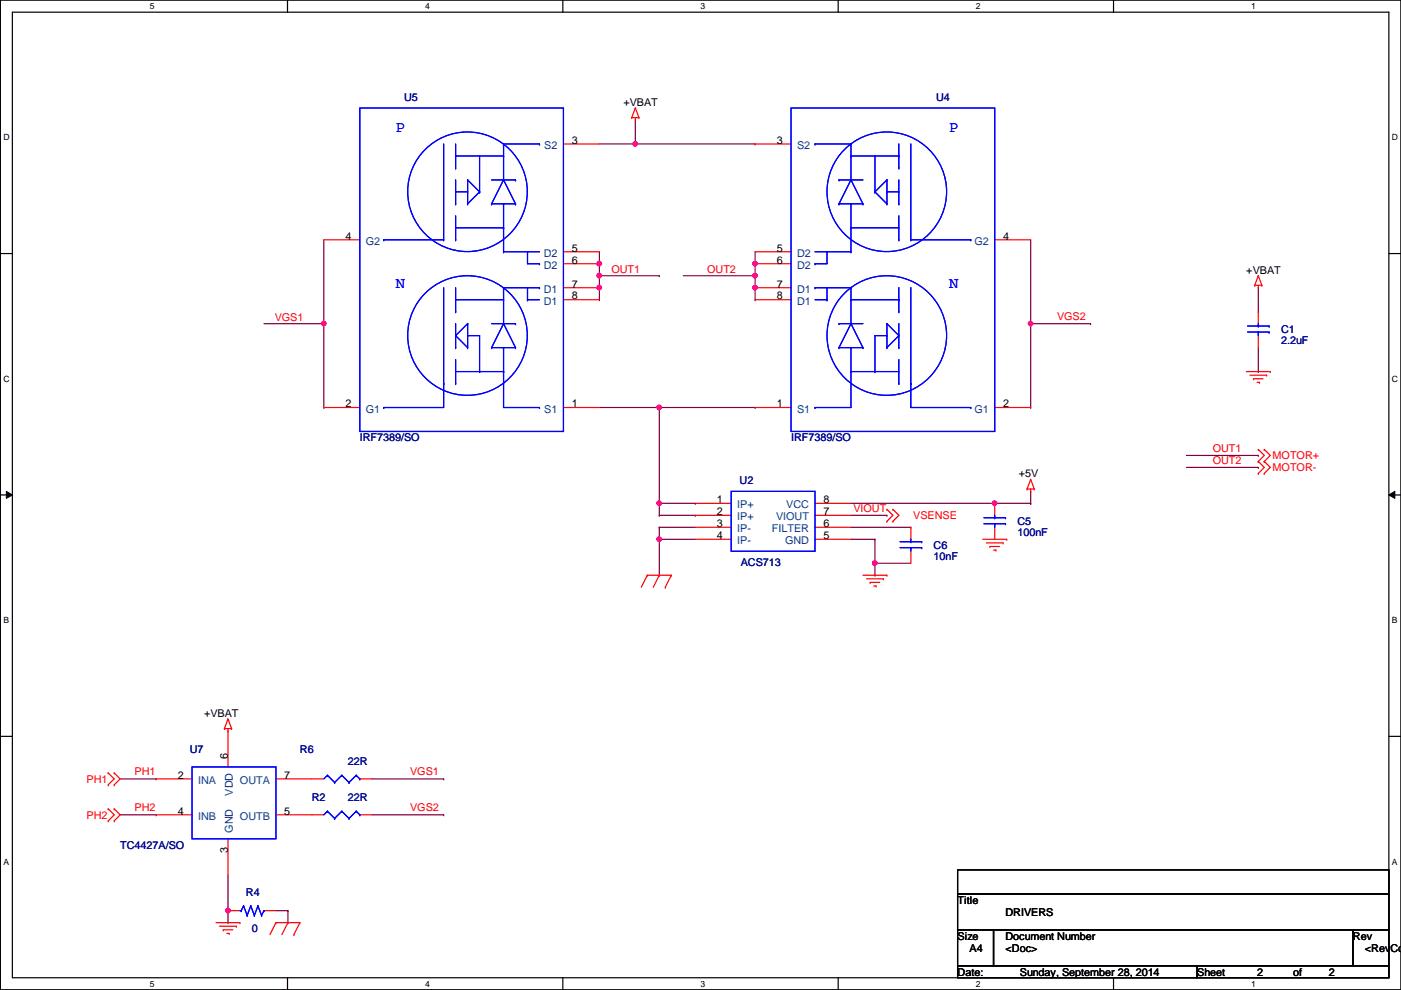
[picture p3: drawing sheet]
<svg xmlns="http://www.w3.org/2000/svg" width="297mm" height="210mm" viewBox="0 0 297 210" stroke-linecap="round" stroke-linejoin="round" font-family="sans-serif">
<path d="M.1 0h296.9v209.8h-296.9zM2.6 2.6h291.9v204.7h-291.9z" fill="none" stroke="#000" stroke-width=".25"/>
<g fill="#fff">
<path d="M31.8 .3h1v2h-1z"/>
<path d="M31.8 207.6h1v1.9h-1z"/>
</g>
<path d="M61 0v2.6M61 207.3v2.5" fill="none" stroke="#000" stroke-width=".25"/>
<g fill="#fff">
<path d="M90.1 .3h1v2h-1z"/>
<path d="M90.1 207.6h1v1.9h-1z"/>
</g>
<path d="M119.3 0v2.6M119.3 207.3v2.5" fill="none" stroke="#000" stroke-width=".25"/>
<g fill="#fff">
<path d="M148.5 .3h1v2h-1z"/>
<path d="M148.5 207.6h1v1.9h-1z"/>
</g>
<path d="M177.7 0v2.6M177.7 207.3v2.5" fill="none" stroke="#000" stroke-width=".25"/>
<g fill="#fff">
<path d="M206.9 .3h1v2h-1z"/>
<path d="M206.9 207.6h1v1.9h-1z"/>
</g>
<path d="M236.1 0v2.6M236.1 207.3v2.5" fill="none" stroke="#000" stroke-width=".25"/>
<g fill="#fff">
<path d="M265.3 .3h.9v2h-.9z"/>
<path d="M265.3 207.6h.9v1.9h-.9z"/>
<path d="M.7 28.2h1.3v1.9h-1.3z"/>
<path d="M295.1 28.2h1.3v1.9h-1.3z"/>
<path d="M.7 79.3h1.3v2h-1.3z"/>
<path d="M295.1 79.3h1.3v2h-1.3z"/>
</g>
<path d="M.1 53.8h2.5M294.5 53.8h2.5" fill="none" stroke="#000" stroke-width=".25"/>
<g fill="#fff">
<path d="M.7 130.5h1.2v2h-1.2z"/>
<path d="M295.1 130.5h1.2v2h-1.2z"/>
</g>
<path d="M.1 104.9h2.5M294.5 104.9h2.5" fill="none" stroke="#000" stroke-width=".25"/>
<path d="M1.4 104.2l1.2 .7-1.2 .8zM294.5 104.9l1.2-.7v1.5z" fill="#000"/>
<path d="M1.4 104.2l1.2 .7-1.2 .8zM294.5 104.9l1.2-.7v1.5z" fill="none" stroke="#000" stroke-width=".21"/>
<g fill="#fff">
<path d="M.7 181.7h1.2v2h-1.2z"/>
<path d="M295.1 181.7h1.2v2h-1.2z"/>
</g>
<path d="M.1 156.1h2.5M294.5 156.1h2.5" fill="none" stroke="#000" stroke-width=".25"/>
<path d="M127.1 55.9h.1M127.1 53.4v2.5M266.8 78.8h.1M266.8 73.7v5.1" fill="none" stroke="#800040" stroke-width=".25"/>
<circle cx="127.1" cy="55.9" r=".49" fill="#f0f"/>
<circle cx="127.1" cy="55.9" r=".49" fill="none" stroke="#f0f" stroke-width=".25"/>
<path d="M218.5 50.8v35.6M160.1 63.5h.1M160.1 61v2.5M218.5 68.6h.1M218.5 86.4h.1M251.5 99.1h15.3M266.8 99.1h.1M25.5 165.1h7.6M33.1 165.1h.1" fill="none" stroke="#800040" stroke-width=".25"/>
<circle cx="218.5" cy="68.6" r=".49" fill="#f0f"/>
<circle cx="218.5" cy="68.6" r=".49" fill="none" stroke="#f0f" stroke-width=".25"/>
<path d="M160.1 58.5v2.5M68.7 68.6v17.8M160.1 61h.1M68.7 86.4h.1M78.8 165.1h15.3M94.1 165.1h.1" fill="none" stroke="#800040" stroke-width=".25"/>
<circle cx="160.1" cy="61" r=".49" fill="#f0f"/>
<circle cx="160.1" cy="61" r=".49" fill="none" stroke="#f0f" stroke-width=".25"/>
<path d="M68.7 50.8v17.8M68.7 68.6h.1" fill="none" stroke="#800040" stroke-width=".25"/>
<circle cx="68.6" cy="68.6" r=".49" fill="#f0f"/>
<circle cx="68.6" cy="68.6" r=".49" fill="none" stroke="#f0f" stroke-width=".25"/>
<path d="M127.1 58.5h12.7M139.8 58.5h.1M144.9 58.5h15.2M160.1 58.5h.1M160.1 55.9v2.6M56 68.6h12.7M68.7 68.6h.1M218.5 68.6h12.7M231.2 68.6h.1" fill="none" stroke="#800040" stroke-width=".25"/>
<circle cx="160.1" cy="58.4" r=".49" fill="#f0f"/>
<circle cx="160.1" cy="58.4" r=".49" fill="none" stroke="#f0f" stroke-width=".25"/>
<path d="M127.1 30.5h7.6M134.7 30.5h.1" fill="none" stroke="#800040" stroke-width=".25"/>
<circle cx="134.7" cy="30.5" r=".49" fill="#f0f"/>
<circle cx="134.7" cy="30.5" r=".49" fill="none" stroke="#f0f" stroke-width=".25"/>
<path d="M134.7 30.5h.1M134.7 25.4v5.1M160.1 55.9h.1M160.1 53.4v2.5" fill="none" stroke="#800040" stroke-width=".25"/>
<circle cx="160.1" cy="55.9" r=".49" fill="#f0f"/>
<circle cx="160.1" cy="55.9" r=".49" fill="none" stroke="#f0f" stroke-width=".25"/>
<path d="M127.1 58.5v5M127.1 63.5h.1M127.1 61h.1M266.8 66.1h.1M266.8 61v5.1" fill="none" stroke="#800040" stroke-width=".25"/>
<circle cx="127.1" cy="61" r=".49" fill="#f0f"/>
<circle cx="127.1" cy="61" r=".49" fill="none" stroke="#f0f" stroke-width=".25"/>
<path d="M127.1 86.4h12.7M139.8 86.4h.1" fill="none" stroke="#800040" stroke-width=".25"/>
<circle cx="139.8" cy="86.4" r=".49" fill="#f0f"/>
<circle cx="139.8" cy="86.4" r=".49" fill="none" stroke="#f0f" stroke-width=".25"/>
<path d="M134.7 30.5h25.4M160.1 30.5h.1M127.1 58.5h.1M127.1 55.9v2.6" fill="none" stroke="#800040" stroke-width=".25"/>
<circle cx="127.1" cy="58.4" r=".49" fill="#f0f"/>
<circle cx="127.1" cy="58.4" r=".49" fill="none" stroke="#f0f" stroke-width=".25"/>
<path d="M139.8 86.4v20.3M251.5 96.6h15.3M266.8 96.6h.1M139.8 106.7h.1M25.5 172.8h7.6M33.1 172.8h.1M78.8 172.8h15.3M94.1 172.8h.1" fill="none" stroke="#800040" stroke-width=".25"/>
<circle cx="139.8" cy="106.7" r=".49" fill="#f0f"/>
<circle cx="139.8" cy="106.7" r=".49" fill="none" stroke="#f0f" stroke-width=".25"/>
<path d="M139.8 86.4h20.3M160.1 86.4h.1M139.8 109.3h.1M139.8 111.8h.1M139.8 114.3h.1M139.8 109.3h7.6M139.8 111.8v2.5M139.8 111.8h7.6M147.4 106.7h.1M147.4 109.3h.1M147.4 106.7h-7.6v2.6" fill="none" stroke="#800040" stroke-width=".25"/>
<circle cx="139.8" cy="114.3" r=".49" fill="#f0f"/>
<circle cx="139.8" cy="114.3" r=".49" fill="none" stroke="#f0f" stroke-width=".25"/>
<path d="M139.8 114.3h.1M139.8 114.3h7.6M139.8 114.3v7.7M180.4 109.3h7.6M180.4 106.7h30.5M188 109.3h.1M210.9 106.7h.1M139.8 122h.1" fill="none" stroke="#800040" stroke-width=".25"/>
<circle cx="210.9" cy="106.7" r=".49" fill="#f0f"/>
<circle cx="210.9" cy="106.7" r=".49" fill="none" stroke="#f0f" stroke-width=".25"/>
<path d="M180.4 114.3h5.1M185.5 114.3h.1M185.5 119.4h.1M185.5 114.3v5.1M185.5 119.4h7.6M210.9 106.7h7.6M218.5 106.7h.1M218.5 104.2v2.5" fill="none" stroke="#800040" stroke-width=".25"/>
<circle cx="185.5" cy="119.4" r=".49" fill="#f0f"/>
<circle cx="185.5" cy="119.4" r=".49" fill="none" stroke="#f0f" stroke-width=".25"/>
<path d="M180.4 111.8h12.7M185.5 119.4v2.6M193.1 111.8h.1M185.5 122h.1M48.3 193.1h.1M48.3 185.5v7.6" fill="none" stroke="#800040" stroke-width=".25"/>
<circle cx="48.3" cy="193.1" r=".49" fill="#f0f"/>
<circle cx="48.3" cy="193.1" r=".49" fill="none" stroke="#f0f" stroke-width=".25"/>
<path d="M48.3 195.6h.1M48.3 193.1v2.5M58.5 193.1h2.5M61 193.1h.1M61 195.6h.1M61 193.1v2.5" fill="none" stroke="#800040" stroke-width=".25"/>
<g fill="none" stroke="#f00" stroke-width=".25">
<path d="M119.5 30.5h7.6M133.9 24.9h.1M133.9 24.9h1.6M134.7 25.4h.1M134.7 22.9h.1M134.7 24.9v.5M134.7 22.9l-.8 2M134.7 22.9l.8 2M135.5 24.9h.1M160.1 30.5h7.6M68.7 50.8h7.6M119.5 53.4h7.6"/>
<path d="M119.5 55.9h7.6M160.1 53.4h7.6M160.1 55.9h7.6M210.9 50.8h7.6M266.8 58.5h.1M266.8 58.5l-.8 2M266.8 58.5l.7 2M119.5 63.5h7.6M119.5 61h7.6M160.1 63.5h7.6M160.1 61h7.6M264.2 78.8h5.1"/>
<path d="M265 79.5h3.6M266 60.5h.1M266 60.5h1.5M266.8 61h.1M266.8 60.5v.5M266.8 66.1v2.5M266.8 71.2v2.5M267.5 60.5h.1M268.6 79.5h.1M269.3 78.8h.1M68.7 86.4h7.6M119.5 86.4h7.6"/>
<path d="M160.1 86.4h7.6M210.9 86.4h7.6M265.8 80.3h.1M265.8 80.3h2M266.5 81.1h.5M266.8 97.8h.1M266.8 95.3h.1M266.8 95.3l1.3 1.3-1.3 1.2M266.8 97.8l1.3 1.3-1.3 1.3M267 81.1h.1M268.1 97.8h.1M268.1 95.3h.1"/>
<path d="M268.1 95.3l1.2 1.3-1.2 1.2M268.1 97.8l1.2 1.3-1.2 1.3M147.4 114.3h7.6M147.4 106.7h7.6M147.4 109.3h7.6M147.4 111.8h7.6M172.8 114.3h7.6M172.8 106.7h7.6M172.8 109.3h7.6M172.8 111.8h7.6M188 108h.1M188 110.5h.1"/>
<path d="M188 108l1.3 1.3-1.3 1.2M189.3 108h.1M189.3 110.5h.1M189.3 108l1.3 1.3-1.3 1.2M193.1 111.8v2.5M193.1 116.9v2.5M208.4 114.3h5M209.1 115.1h3.6M209.9 115.9h.1M209.9 115.9h2M210.6 116.6h.6M210.9 106.7v2.6"/>
<path d="M210.9 111.8v2.5M211.2 116.6h.1M212.7 115.1h.1M213.4 114.3h.1M217.8 103.7h.1M217.8 103.7h1.5M218.5 104.2h.1M218.5 101.6h.1M218.5 103.7v.5M218.5 101.6l-.7 2.1M218.5 101.6l.8 2.1M219.3 103.7h.1"/>
<path d="M266.8 100.4h.1M268.1 100.4h.1M137.2 122h.1M137.2 122h5.1M137.2 122l-1.2 2.5M139.8 122h.1M139.8 122l-1.3 2.5M141.1 124.5h.1M142.3 122h.1M142.3 122l-1.2 2.5M183 122h5M183.7 122.7h3.6"/>
<path d="M184.5 123.5h.1M184.5 123.5h2M185.2 124.2h.6M185.8 124.2h.1M187.3 122.7h.1M188 122h.1M47.6 154.5h.1M47.6 154.5h1.5M48.3 155h.1M48.3 152.4h.1M48.3 154.5v8.1M48.3 152.4l-.7 2.1"/>
<path d="M48.3 152.4l.8 2.1M49.1 154.5h.1M22.9 171.5h.1M22.9 174h.1M22.9 163.9h.1M22.9 166.4h.1M22.9 171.5l1.3 1.3-1.3 1.2M22.9 163.9l1.3 1.2-1.3 1.3M24.2 174h.1M24.2 171.5h.1M24.2 166.4h.1M24.2 163.9h.1"/>
<path d="M24.2 171.5l1.3 1.3-1.3 1.2M24.2 163.9l1.3 1.2-1.3 1.3M33.1 165.1h7.6M33.1 172.8h7.6M48.3 177.8v7.7M58.5 165.1h10.2M58.5 172.8h10.2M76.3 165.1h2.5M76.3 172.8h2.5M45.8 195.6h5.1M46.6 196.4h3.5M47.3 197.1h.1"/>
<path d="M47.3 197.1h2.1M48.1 197.9h.5M48.3 193.1h2.6M48.6 197.9h.1M50.1 196.4h.1M50.9 195.6h.1M56 193.1h2.5M58.5 195.6h.1M58.5 195.6h5.1M58.5 195.6l-1.3 2.6M61 195.6h.1M61 195.6l-1.2 2.6"/>
<path d="M62.3 198.2h.1M63.6 195.6h.1M63.6 195.6l-1.3 2.6"/>
</g>
<path d="M203 184.4h91.5v5.1h-91.5zM203 189.5h91.5v7.6h-91.5zM203 197.1h7.6v7.7h-7.6zM210.6 197.1h76.2v7.7h-76.2zM286.8 197.1h7.7v7.7h-7.7zM203 204.8h50.8v2.5h-50.8zM253.8 204.8h40.7v2.5h-40.7z" fill="none" stroke="#000" stroke-width=".25"/>
<g fill="none" stroke="#00f" stroke-width=".25">
<path d="M76.3 22.9h43.2v68.6h-43.2zM94.1 30.5v20.3M96.6 35.6h.1M96.6 33.1h.1M96.6 33.1h10.2M96.6 30.5v5.1M96.6 38.1v5.1M99.1 38.1h.1M99.1 38.1v5.1M99.1 38.1l2.6 2.6M101.7 33.1v7.6M104.2 38.1h5.1"/>
<path d="M106.8 38.1h.1M106.8 33.1h.1M106.8 30.5h.1M106.8 30.5h7.6M106.8 38.1l-2.6 5.1M106.8 38.1l2.5 5.1M106.8 30.5v7.6M109.3 38.1h.1M114.4 30.5h.1M167.7 22.9h43.2v68.6h-43.2zM172.8 30.5h.1M172.8 30.5h7.6"/>
<path d="M177.9 38.1h.1M177.9 38.1h5.1M180.4 38.1h.1M180.4 33.1h.1M180.4 30.5h.1M180.4 38.1l2.6 5.1M180.4 38.1l-2.5 5.1M180.4 30.5v7.6M180.4 33.1h10.2M185.5 33.1v7.6M188 38.1h.1M188 38.1v5.1"/>
<path d="M188 38.1l-2.5 2.6M190.6 35.6h.1M190.6 33.1h.1M190.6 30.5v5.1M190.6 38.1v5.1M193.1 30.5v20.3M81.4 50.8h.1M81.4 50.8h12.7M94.1 50.8h.1M96.6 43.2h.1M96.6 50.8h.1M96.6 48.3h10.2"/>
<path d="M96.6 40.7h2.5M96.6 45.8v5M99.1 40.7h.1M99.1 43.2h.1M101.7 40.7h.1M101.7 40.7l-2.6 2.5M104.2 43.2h.1M104.2 43.2h5.1M106.8 48.3h.1M106.8 43.2h.1M106.8 53.4h.1M106.8 53.4h7.6"/>
<path d="M106.8 43.2v10.2M109.3 43.2h.1M111.8 53.4h.1M111.8 53.4v2.5h2.6M114.4 55.9h.1M172.8 55.9h.1M172.8 53.4h7.6M175.3 53.4h.1M175.3 53.4v2.5h-2.5M177.9 43.2h.1M177.9 43.2h5.1M180.4 48.3h.1"/>
<path d="M180.4 43.2h.1M180.4 53.4h.1M180.4 48.3h10.2M180.4 43.2v10.2M183 43.2h.1M185.5 40.7h.1M185.5 40.7l2.5 2.5M188 40.7h.1M188 43.2h.1M188 40.7h2.6M190.6 43.2h.1M190.6 50.8h.1"/>
<path d="M190.6 45.8v5M193.1 50.8h.1M193.1 50.8h12.7M205.8 50.8h.1M94.1 61v25.4h-12.7M96.6 63.5h.1M96.6 73.7h.1M96.6 66.1h.1M96.6 63.5h10.2M96.6 78.8h10.2M96.6 61v5.1M96.6 68.6v5.1"/>
<path d="M96.6 76.2v5.1M99.1 73.7h.1M99.1 68.6h.1M99.1 71.2h.1M99.1 71.2h2.6v7.6M99.1 68.6v5.1M99.1 68.6l-2.5 2.6 2.5 2.5M101.7 78.8h.1M104.2 73.7h.1M104.2 73.7h5.1M104.2 68.6h5.1M106.8 78.8h.1"/>
<path d="M106.8 73.7h.1M106.8 63.5h.1M106.8 61h.1M106.8 68.6h.1M106.8 73.7v12.7h7.6M106.8 61h7.6M106.8 61v7.6M106.8 68.6l-2.6 5.1M106.8 68.6l2.5 5.1M109.3 73.7h.1M109.3 68.6h.1M111.8 63.5h.1"/>
<path d="M111.8 63.5h2.6M111.8 61v2.5M114.4 61h.1M172.8 61h.1M172.8 63.5h2.5M172.8 61h7.6M175.3 63.5h.1M175.3 61v2.5M177.9 73.7h.1M177.9 68.6h.1M177.9 73.7h5.1M177.9 68.6h5.1"/>
<path d="M180.4 78.8h.1M180.4 73.7h.1M180.4 63.5h.1M180.4 61h.1M180.4 68.6h.1M180.4 61v7.6M180.4 73.7v12.7h-7.6M180.4 63.5h10.2M180.4 68.6l2.6 5.1M180.4 78.8h10.2M180.4 68.6l-2.5 5.1M183 73.7h.1"/>
<path d="M185.5 78.8h.1M188 73.7h.1M188 68.6h.1M188 71.2h.1M188 71.2h-2.5v7.6M188 68.6v5.1M188 68.6l2.6 2.6-2.6 2.5M190.6 63.5h.1M190.6 73.7h.1M190.6 66.1h.1M190.6 61v5.1M190.6 68.6v5.1"/>
<path d="M190.6 76.2v5.1M193.1 61v25.4h12.7M264.5 70.4h4.6M264.5 69.1h4.6M266.8 69.1h.1M266.8 70.4h.1M266.8 68.6v.5M266.8 70.4v.8M269.1 70.4h.1M269.1 69.1h.1M81.4 86.4h.1M94.1 81.3h.1"/>
<path d="M96.6 81.3h.1M114.4 86.4h.1M172.8 86.4h.1M190.6 81.3h.1M193.1 81.3h.1M205.8 86.4h.1M155 104.2h17.8v12.7h-17.8zM190.8 116.1h4.6M190.8 114.9h4.6M193.1 114.9h.1M193.1 116.1h.1M193.1 114.3v.6"/>
<path d="M193.1 116.1v.8M195.4 116.1h.1M195.4 114.9h.1M208.6 111h4.6M208.6 109.8h4.6M210.9 109.8h.1M210.9 111h.1M210.9 109.3v.5M210.9 111v.8M213.2 111h.1M213.2 109.8h.1M40.7 162.6h17.8v15.2h-17.8z"/>
<path d="M69.4 172h.1M69.4 164.4h.1M69.4 172l-.7 .8M69.4 172l1.5 1.5M69.4 164.4l-.7 .7M69.4 164.4l1.5 1.5M70.9 173.5h.1M70.9 165.9h.1M72.5 172h.1M72.5 164.4h.1M72.5 172l-1.6 1.5M72.5 172l1.5 1.5"/>
<path d="M72.5 164.4l-1.6 1.5M72.5 164.4l1.5 1.5M74 173.5h.1M74 165.9h.1M75.5 172h.1M75.5 164.4h.1M75.5 172l-1.5 1.5M75.5 172l.8 .8M75.5 164.4l-1.5 1.5M75.5 164.4l.8 .7M76.3 172.8h.1M76.3 165.1h.1"/>
<path d="M50.9 193.1h.2M51.1 193.1h.1M51.6 192.1h.1M51.6 192.1l-.5 1M51.6 192.1l.8 2M52.4 194.1h.1M53.2 192.1h.1M53.2 192.1l-.8 2M53.2 192.1l.7 2M53.9 194.1h.1M54.7 192.1h.1M54.7 192.1l-.8 2"/>
<path d="M54.7 192.1l.8 2M55.5 194.1h.1M56 193.1h.1M56 193.1l-.5 1"/>
<circle cx="99.1" cy="40.7" r="12.7"/>
<circle cx="188" cy="40.7" r="12.7"/>
<circle cx="99.1" cy="71.1" r="12.7"/>
<circle cx="188" cy="71.1" r="12.7"/>
</g>
<circle cx="127.1" cy="55.9" r=".49" fill="#f0f"/>
<circle cx="127.1" cy="55.9" r=".49" fill="none" stroke="#f0f" stroke-width=".25"/>
<circle cx="218.5" cy="68.6" r=".49" fill="#f0f"/>
<circle cx="218.5" cy="68.6" r=".49" fill="none" stroke="#f0f" stroke-width=".25"/>
<circle cx="160.1" cy="61" r=".49" fill="#f0f"/>
<circle cx="160.1" cy="61" r=".49" fill="none" stroke="#f0f" stroke-width=".25"/>
<circle cx="68.6" cy="68.6" r=".49" fill="#f0f"/>
<circle cx="68.6" cy="68.6" r=".49" fill="none" stroke="#f0f" stroke-width=".25"/>
<circle cx="160.1" cy="58.4" r=".49" fill="#f0f"/>
<circle cx="160.1" cy="58.4" r=".49" fill="none" stroke="#f0f" stroke-width=".25"/>
<circle cx="134.7" cy="30.5" r=".49" fill="#f0f"/>
<circle cx="134.7" cy="30.5" r=".49" fill="none" stroke="#f0f" stroke-width=".25"/>
<circle cx="160.1" cy="55.9" r=".49" fill="#f0f"/>
<circle cx="160.1" cy="55.9" r=".49" fill="none" stroke="#f0f" stroke-width=".25"/>
<circle cx="127.1" cy="61" r=".49" fill="#f0f"/>
<circle cx="127.1" cy="61" r=".49" fill="none" stroke="#f0f" stroke-width=".25"/>
<circle cx="139.8" cy="86.4" r=".49" fill="#f0f"/>
<circle cx="139.8" cy="86.4" r=".49" fill="none" stroke="#f0f" stroke-width=".25"/>
<circle cx="127.1" cy="58.4" r=".49" fill="#f0f"/>
<circle cx="127.1" cy="58.4" r=".49" fill="none" stroke="#f0f" stroke-width=".25"/>
<circle cx="139.8" cy="106.7" r=".49" fill="#f0f"/>
<circle cx="139.8" cy="106.7" r=".49" fill="none" stroke="#f0f" stroke-width=".25"/>
<circle cx="139.8" cy="114.3" r=".49" fill="#f0f"/>
<circle cx="139.8" cy="114.3" r=".49" fill="none" stroke="#f0f" stroke-width=".25"/>
<circle cx="210.9" cy="106.7" r=".49" fill="#f0f"/>
<circle cx="210.9" cy="106.7" r=".49" fill="none" stroke="#f0f" stroke-width=".25"/>
<circle cx="185.5" cy="119.4" r=".49" fill="#f0f"/>
<circle cx="185.5" cy="119.4" r=".49" fill="none" stroke="#f0f" stroke-width=".25"/>
<circle cx="48.3" cy="193.1" r=".49" fill="#f0f"/>
<circle cx="48.3" cy="193.1" r=".49" fill="none" stroke="#f0f" stroke-width=".25"/>
<g font-size="3.3" fill="#00f">
<text x="83.9" y="28.1">P</text>
<text x="201.2" y="28.1">P</text>
<text x="83.9" y="61.1">N</text>
<text x="201.2" y="61.1">N</text>
</g>
<g font-size="2.3" fill="#000080">
<text x="85.7" y="21.4">U5</text>
<text x="198.5" y="21.4">U4</text>
<text x="271.6" y="70.7">C1</text>
<text x="271.6" y="73">2.2uF</text>
<text x="76.3" y="93.6">IRF7389/SO</text>
<text x="167.7" y="93.6">IRF7389/SO</text>
<text x="156.8" y="102.7">U2</text>
<text x="215.7" y="111.3">C5</text>
<text x="215.7" y="113.6">100nF</text>
<text x="157.1" y="120">ACS713</text>
<text x="197.9" y="116.4">C6</text>
<text x="197.9" y="118.7">10nF</text>
<text x="40.2" y="159.6">U7</text>
<text x="63.6" y="159.6">R6</text>
<text x="73.7" y="162.1">22R</text>
<text x="66.1" y="169.8">R2</text>
<text x="73.7" y="169.8">22R</text>
<text x="25.5" y="179.9">TC4427A/SO</text>
<text x="52.2" y="190.1">R4</text>
<text x="53.4" y="197.7">0</text>
</g>
<g font-size="2.3">
<text x="132.2" y="22.4">+VBAT</text>
<text x="121.2" y="30.5">3</text>
<text x="164.7" y="30.5">3</text>
<text x="73.2" y="50.8">4</text>
<text x="121.2" y="53.3">5</text>
<text x="164.7" y="53.3">5</text>
<text x="212.7" y="50.8">4</text>
<text x="121.2" y="55.9">6</text>
<text x="164.7" y="55.9">6</text>
<text x="264.2" y="58">+VBAT</text>
<text x="121.2" y="63.5">8</text>
<text x="121.2" y="61">7</text>
<text x="164.7" y="63.5">8</text>
<text x="164.7" y="61">7</text>
<text x="73.2" y="86.4">2</text>
<text x="121.2" y="86.4">1</text>
<text x="164.7" y="86.4">1</text>
<text x="212.7" y="86.4">2</text>
<text x="216" y="101.2">+5V</text>
<text x="152" y="106.7">1</text>
<text x="174.6" y="106.7">8</text>
<text x="152" y="109.2">2</text>
<text x="152" y="111.8">3</text>
<text x="174.6" y="111.8">6</text>
<text x="174.6" y="109.2">7</text>
<text x="152" y="114.3">4</text>
<text x="174.6" y="114.3">5</text>
<text x="43.3" y="152">+VBAT</text>
<text x="48.3" y="160.8" transform="rotate(-90 48.3 160.8)">6</text>
<text x="37.7" y="165.1">2</text>
<text x="60.3" y="165.1">7</text>
<text x="37.7" y="172.7">4</text>
<text x="60.3" y="172.7">5</text>
<text x="48.3" y="180.9" transform="rotate(-90 48.3 180.9)">3</text>
<text x="203" y="191.6">Title</text>
<text x="213.2" y="194.1">DRIVERS</text>
<text x="203" y="199.2">Size</text>
<text x="205.6" y="201.8">A4</text>
<text x="213.2" y="199.2">Document Number</text>
<text x="213.2" y="201.8">&lt;Doc&gt;</text>
<text x="286.8" y="199.2">Rev</text>
<text x="289.4" y="201.8">&lt;RevCod</text>
<text x="203" y="206.8">Date:</text>
<text x="216.2" y="206.8">Sunday, September 28, 2014</text>
<text x="253.8" y="206.8">Sheet</text>
<text x="266.5" y="206.8">2</text>
<text x="274.1" y="206.8">of</text>
<text x="281.8" y="206.8">2</text>
</g>
<g font-size="2.3" fill="#004080">
<text x="115.4" y="31.6">S2</text>
<text x="169" y="31.6">S2</text>
<text x="77.6" y="51.9">G2</text>
<text x="206.6" y="51.9">G2</text>
<text x="115.3" y="54.4">D2</text>
<text x="115.3" y="57">D2</text>
<text x="169" y="54.4">D2</text>
<text x="169" y="57">D2</text>
<text x="115.3" y="64.6">D1</text>
<text x="115.3" y="62.1">D1</text>
<text x="169" y="64.6">D1</text>
<text x="169" y="62.1">D1</text>
<text x="77.6" y="87.5">G1</text>
<text x="115.4" y="87.5">S1</text>
<text x="169" y="87.5">S1</text>
<text x="206.6" y="87.5">G1</text>
<text x="156.3" y="107.8">IP+</text>
<text x="166.7" y="107.8">VCC</text>
<text x="156.3" y="110.3">IP+</text>
<text x="156.3" y="112.9">IP-</text>
<text x="163.7" y="112.9">FILTER</text>
<text x="164.5" y="110.3">VIOUT</text>
<text x="156.3" y="115.4">IP-</text>
<text x="166.5" y="115.4">GND</text>
<text x="42" y="166.2">INA</text>
<text x="50.9" y="166.2">OUTA</text>
<text x="42" y="173.8">INB</text>
<text x="49.4" y="168.7" transform="rotate(-90 49.4 168.7)">VDD</text>
<text x="50.9" y="173.8">OUTB</text>
<text x="49.4" y="176.6" transform="rotate(-90 49.4 176.6)">GND</text>
</g>
<g font-size="2.3" fill="#f00">
<text x="129.6" y="58">OUT1</text>
<text x="149.9" y="58">OUT2</text>
<text x="58.2" y="68.1">VGS1</text>
<text x="224.1" y="67.9">VGS2</text>
<text x="257.1" y="95.8">OUT1</text>
<text x="257.1" y="98.3">OUT2</text>
<text x="269.8" y="97.4">MOTOR+</text>
<text x="269.8" y="99.9">MOTOR-</text>
<text x="180.9" y="108.5">VIOUT</text>
<text x="193.6" y="110.1">VSENSE</text>
<text x="18.4" y="165.9">PH1</text>
<text x="28.5" y="164.4">PH1</text>
<text x="86.9" y="164.4">VGS1</text>
<text x="18.4" y="173.6">PH2</text>
<text x="28.5" y="172">PH2</text>
<text x="86.9" y="172">VGS2</text>
</g>
<g font-size="1.8">
<text x="31.8" y="1.9">5</text>
<text x="90.1" y="1.9">4</text>
<text x="148.5" y="1.9">3</text>
<text x="206.9" y="1.9">2</text>
<text x="265.3" y="1.9">1</text>
<text x=".7" y="29.8">D</text>
<text x="295.1" y="29.8">D</text>
<text x=".7" y="80.9">C</text>
<text x="295.1" y="80.9">C</text>
<text x=".7" y="132.1">B</text>
<text x="295.1" y="132.1">B</text>
<text x=".7" y="183.3">A</text>
<text x="295.1" y="183.3">A</text>
<text x="31.8" y="209.2">5</text>
<text x="90.1" y="209.2">4</text>
<text x="148.5" y="209.2">3</text>
<text x="206.9" y="209.2">2</text>
<text x="265.3" y="209.2">1</text>
</g>
</svg>
